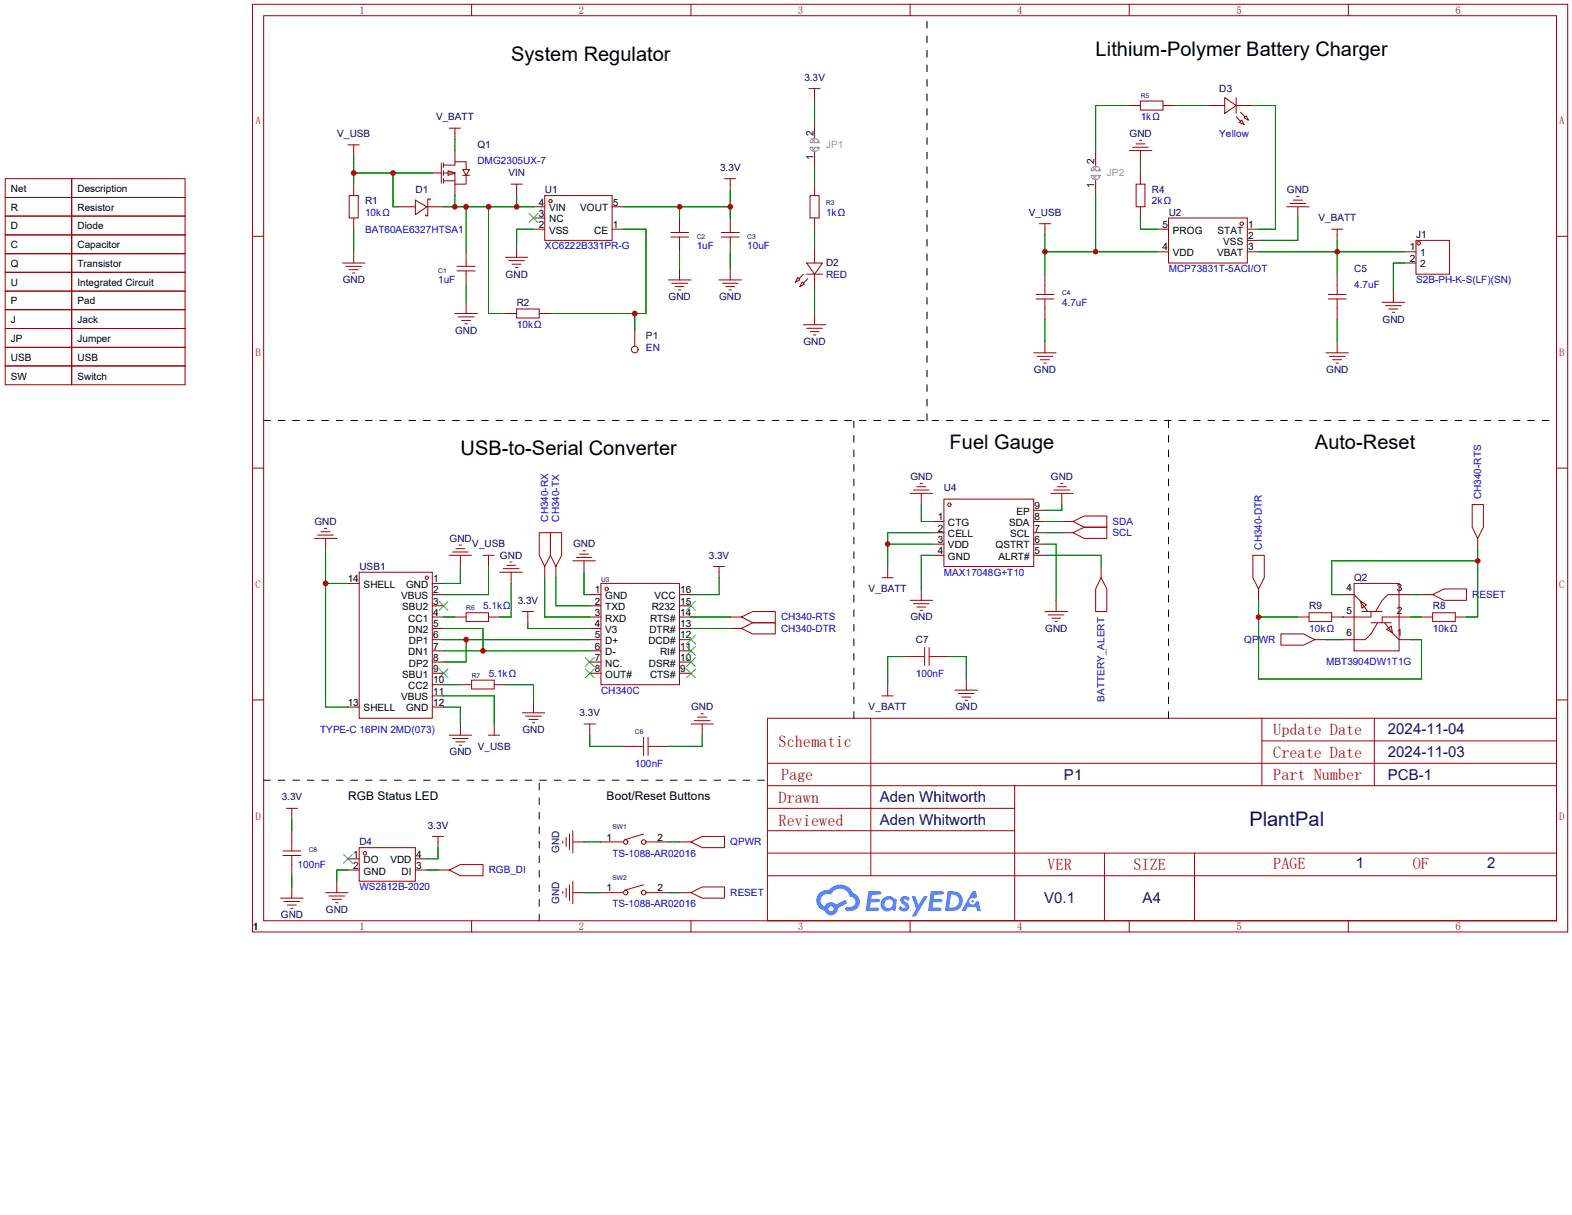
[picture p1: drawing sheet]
<svg xmlns="http://www.w3.org/2000/svg" width="279mm" height="216mm" viewBox="0 0 279 216" stroke-linecap="round" stroke-linejoin="round" font-family="sans-serif">
<g fill="none" stroke="#a10000" stroke-width=".18">
<path d="M44.9 .8h233.7v164.8h-233.7zM46.9 2.8h229.7v160.8h-229.7zM83.8 .8v2M122.8 .8v2M161.8 .8v2M200.7 .8v2M239.6 .8v2M44.9 42h2M276.6 42h2M44.9 83.2h2M276.6 83.2h2M44.9 124.4h2"/>
<path d="M136.4 127.6h140.2v36h-140.2zM136.4 139.6h140.2M136.4 135.6h140.2M154.8 127.6v28M180.3 139.6v24M224.3 127.6v12M224.3 131.7h52.3M244.3 127.6v12M276.6 124.4h2M136.4 143.6h43.9M136.4 155.6h140.2M136.4 151.6h140.2"/>
<path d="M136.4 147.6h43.9M196.3 151.6v12M212.3 151.6v12M83.8 163.6v2M122.8 163.6v2M161.8 163.6v2M200.7 163.6v2M239.6 163.6v2"/>
</g>
<g fill="#5487ff">
<path d="M160.1 159.6a1.05 1.05 0 0 1 1.6 0l-.3 .5a.38 .38 0 0 0-.3-.3 .38 .38 0 0 0-.4 .2v.1a1.33 1.33 0 0 1 .9 1.2 1.13 1.13 0 0 1-2 .2l.5-.5a.52 .52 0 0 0 .8 .2v-.2a1.33 1.33 0 0 1-.9-1.3z"/>
<path d="M162.1 159.3h.6l.5 1.5 1-1.5h.7l-2.2 3.6h-.6l.7-1.4z"/>
<path d="M154.3 158.4h1.8a.36 .36 0 0 1 .4 0 .36 .36 0 0 1 .1 .4l-.3 .2h-1.3l-.1 .7h1.2a.3 .3 0 0 1 .3 .3 .3 .3 0 0 1-.3 .3h-1.3l-.2 1h.7a.85 .85 0 0 1 .9 .1 .3 .3 0 0 1 0 .3 .3 .3 0 0 1-.3 .2h-2.1z"/>
<path d="M165.4 158.4h1.8a.36 .36 0 0 1 .4 0 .36 .36 0 0 1 .1 .4l-.3 .2h-1.3l-.2 .7h1.4a.29 .29 0 0 1 .2 .3 .29 .29 0 0 1-.1 .3h-1.5l-.2 .9h1.1a.38 .38 0 0 1 .4 .1 .38 .38 0 0 1 .1 .4l-.3 .2h-2.1z"/>
<path d="M172.8 158.4h.6l.3 1-.5 .3a.59 .59 0 0 0-.9 .2 .59 .59 0 0 0 .4 .8 .59 .59 0 0 0 .7-.5l.5-.2 .4 1.9h-.6l-.2-.8h-1.5l-.4 .8h-.7z"/>
<path d="M172.7 160h.3v.3h-.3z"/>
<path d="M168.4 158.4l-.5 3.5h1.2a1.78 1.78 0 0 0 2-1.8 1.78 1.78 0 0 0-2.1-1.7zM169 159a1.18 1.18 0 0 1 1.5 1.2 1.18 1.18 0 0 1-1.5 1h-.3z"/>
<path d="M156.9 159.7a1.25 1.25 0 0 0-.1 1.8 1.25 1.25 0 0 0 1.7 .1l.4 .3 .3-.1 .2-1.9-.1-.1-.4-.1a1.29 1.29 0 0 0-2 0zM157.4 160.1a.75 .75 0 0 1 1.2 0 .75 .75 0 0 1-.2 1.1 .74 .74 0 0 1-1.1-.1 .74 .74 0 0 1 .1-1z"/>
<path d="M145.7 158.7a1.87 1.87 0 0 0 .9 3.1 1.22 1.22 0 0 0 1.3 .8 1.22 1.22 0 0 0 1-1.2l1.7-.9-.4-.6-1.6 .8a1.27 1.27 0 0 0-2 .4 1.19 1.19 0 0 1-.6-1.7 1.19 1.19 0 0 1 1.7-.4 1.76 1.76 0 0 1 1.8-1.1 1.76 1.76 0 0 1 1.6 1.4 .91 .91 0 0 1 1 .9 .91 .91 0 0 1-.9 1h-.5a.37 .37 0 0 0-.5 .3 .37 .37 0 0 0 .3 .4 1.71 1.71 0 0 0 2-.7 1.71 1.71 0 0 0-.2-2.1l-.7-.4a2.53 2.53 0 0 0-4.3-.5l-.2-.1a2.06 2.06 0 0 0-1.4 .6zM147.2 161.5a.5 .5 0 0 1 1 0 .5 .5 0 0 1-1 0z"/>
</g>
<g fill="none" stroke="#a10000" stroke-width=".18">
<path d="M143.8 15.7h2M144.8 15.7v1.1M202.7 17.9h4v1.7h-4zM216.7 18.8h1M217.7 17.4l2 1.4-2 1.4zM219.7 18.8h1M219.7 17.4v2.8M220.5 19.9l.8 .8M.9 31.7h32v36.7h-32zM.9 35.1h32M.9 38.4h32M12.7 31.7v36.7"/>
<path d="M61.8 25.7h2M62.1 34.8h1.6v3.9h-1.6zM62.9 25.7v1.1M73.8 35.6l2.1 1.1-2.1 1.4zM76.5 35.6v-.3h-.5v3.1h-.4v-.3M78.4 29v3.6M78.8 30.7h2.1v2h1.9v-1.5M78.8 29.3h2.1v-.6h1.9v1.4M78.8 32.1h2.1M78.8 29v.8M78.8 30.4v.8M78.8 31.7v.9"/>
<path d="M79.6 30.4l1.3 .3-1.3 .5zM79.8 22.8h2M80.9 22.8v.9M82.3 30.1h1.1l-.6 1.1zM82.3 31.2h1.1M90.8 32.7h2M91.8 32.7v1M96.8 34.8h12v7.9h-12zM128.8 31.7h2M129.8 31.7v1M144 34.8h1.6v3.9h-1.6zM184.7 39.8h2"/>
<path d="M185.7 39.8v.9M200.7 26.8h4M201.3 26.2h2.8M201.9 32.7h1.6v4h-1.6zM201.9 25.6h1.6M202.5 24.9h.4M207.7 38.7h14v8h-14zM219.7 20.7l.8 .8M220.7 21.3l.4 .8-.8-.3zM221.1 21l.4-.4 .4 .7zM228.7 36.7h4M229.3 36.2h2.8"/>
<path d="M229.9 35.6h1.6M230.5 34.9h.4M.9 41.7h32M.9 45.1h32M.9 48.4h32M.9 51.7h32M.9 55h32M.9 58.4h32M60.9 46.7h4M61.5 47.3h2.8M62.1 47.9h1.6M62.7 48.5h.4"/>
<path d="M80.9 55.7h3.9M81.2 47.3h3.3M81.2 48.1h3.3M81.4 56.3h2.8M82 56.9h1.7M82.6 57.5h.5M82.8 46.7v.6M82.8 48.1v.6M89.8 45.7h4M90.4 46.3h2.8M91 46.9h1.6M91.6 47.5h.4"/>
<path d="M91.8 54.9h4v1.6h-4zM118.8 49.7h4M119.2 41.3h3.2M119.2 42.1h3.2M119.4 50.3h2.8M120 50.9h1.6M120.6 51.5h.4M120.8 40.7v.6M120.8 42.1v.6M127.8 49.7h4M128.2 41.3h3.2M128.2 42.1h3.2"/>
<path d="M128.4 50.3h2.8M129 50.9h1.6M129.6 51.5h.4M129.8 40.7v.6M129.8 42.1v.6M141.8 49.3l.4 .4-.8 .4zM142.6 50.1l.4 .4-.8 .4zM142.8 48.7l-.8 .8M142.8 57.7h4M143.4 46.7h2.8l-1.4 2zM143.4 48.7h2.8M143.4 58.3h2.8"/>
<path d="M143.6 49.5l-.8 .8M144 58.9h1.6M144.6 59.5h.4M144.8 45.7v1M144.8 48.7v1M184.1 53.1h3.2M184.1 52.3h3.2M185.7 50.7v1.6M185.7 53.1v1.6M236.1 53.1h3.2M236.1 52.3h3.2M236.7 40.7h2"/>
<path d="M237.7 40.7v1M237.7 50.7v1.6M237.7 53.1v1.6M245.7 53.7h3.9M246.3 54.3h2.7M246.8 54.9h1.7M247.5 55.5h.4M251.7 42.7h5.9v6h-5.9zM.9 61.7h32M.9 65h32M183.7 62.7h4M184.3 63.3h2.8"/>
<path d="M184.9 63.9h1.6M185.5 64.5h.4M235.7 62.7h3.9M236.3 63.3h2.8M236.9 63.9h1.6M237.5 64.5h.4M55.9 95.7h4M56.5 95.1h2.8M57.1 94.5h1.6M57.7 93.9h.4M79.8 98.7h4M80.4 98.1h2.8"/>
<path d="M81 97.5h1.6M81.6 96.9h.4M85.9 98.7h1.9M86.8 98.7v1M90.6 99.9h.4M95.8 94.7h2v4l-1 2-1-2zM97.8 94.7h2v4l-1 2-1-2zM101.8 99.7h4M102.4 99.1h2.8M103 98.5h1.6M103.6 97.9h.4M161.8 87.7h3.9"/>
<path d="M162.3 87.1h2.8M162.9 86.5h1.6M163.5 85.9h.5M167.8 88.7h15.9v12h-15.9zM186.7 87.7h4M187.3 87.1h2.8M187.9 86.5h1.6M188.5 85.9h.4M190.7 94.7l2-1h4v2h-4zM190.7 92.7l2-1h4v2h-4zM222.7 98.7h2v4l-1 1.9-1-1.9zM261.7 89.7h2v4l-1.1 2-.9-2z"/>
<path d="M63.8 101.7h13v25.9h-13zM82.8 108.9h4v1.5h-4zM88.8 101.7h4M89.5 101h2.7M90 100.5h1.6M92.8 108.7h2M93.8 108.7v.9M106.8 103.7h14v18h-14zM126.8 100.7h2M127.8 100.7v1M131.8 109.6l2-.9h4v2h-4zM131.8 111.7l2-1h4v1.9h-4z"/>
<path d="M156.8 102.7h1.9M157.8 101.7v1M161.8 106.7h3.9M162.3 107.3h2.8M162.8 116.7h1.5M162.9 107.9h1.6M163.5 108.5h.5M164.3 115.1v3.1M165.1 115.1v3.1M165.1 116.7h1.7M185.7 108.7h4M186.3 109.3h2.8"/>
<path d="M186.9 109.9h1.6M187.5 110.4h.4M195.7 102.7l1 1.9v4.1h-2v-4.1zM227.7 112.6h4l2 1.1-2 .9h-4zM232.7 108.9h4v1.5h-4zM240.7 103.7h8v12h-8zM240.7 105.7l1 1 1.4 2M241.9 106.8l1 .7-.8 .6zM242.1 108.7h3.6M243.7 108.7v.9h-3M243.7 110.7h3.6M244.9 110.7l-1.2 1.9-1 1.1h-2"/>
<path d="M246.1 110.7l1.5 1.9 1.1 1.1M246.5 111.8l.8-.5 .2 1.1zM248.7 105.7h-2l-1 1-1.2 2M248.7 109.6h-3v1.1M254.6 108.9h4.1v1.5h-4.1zM254.6 105.7l2.1-1.1h3.9v2.1h-3.9zM79.8 130.6h4M80.4 131.2h2.8M81 131.8h1.6M81.6 132.4h.4M83.8 120.9h4v1.5h-4zM86.8 130.6h2"/>
<path d="M87.8 129.6v1M92.8 126.7h4M93.4 127.3h2.8M94 127.8h1.6M94.6 128.4h.4M103.8 128.7h2M104.8 128.7v.9M112.8 132.6h1.6M114.4 131v3.2M115.2 132.6h1.6M115.2 131v3.2M122.8 128.7h4"/>
<path d="M123.4 128.1h2.8M124 127.4h1.6M124.6 126.8h.4M156.8 123.7h1.9M157.8 122.6v1.1M169.8 122.6h3.9M170.3 123.2h2.8M170.9 123.9h1.7M171.5 124.5h.5M49.9 159.6h4M50.3 151.2h3.2M50.3 152h3.2"/>
<path d="M50.9 143.6h2M51.9 143.6v1M51.9 149.6v1.6M51.9 152v1.6M57.9 158.6h3.9M58.5 159.2h2.8M59.1 159.8h1.6M63.8 150.6h10v6h-10zM76.8 148.6h2M77.9 148.6v1M79.8 154.6l2-1h4.1v2h-4.1zM100 149.4v.4"/>
<path d="M100 158.4v.4M100.6 148.8v1.6M100.6 157.8v1.6M101.2 148.2v2.8M101.2 157.2v2.8M101.8 147.6v4M101.8 156.6v4M108.8 158.6h2M108.8 149.6h2M114.4 148.2l-3.4 1M114.4 157.2l-3.4 1M114.8 158.6h2"/>
<path d="M114.8 149.6h2M122.8 149.6l2-1h4v2h-4zM122.8 158.6l2-1h4v2h-4zM50.5 160.2h2.8M51.1 160.8h1.6M51.7 161.4h.4M59.6 160.4h.5"/>
<circle cx="97.8" cy="35.7" r=".3"/>
<circle cx="220.7" cy="39.8" r=".3"/>
<circle cx="252.2" cy="43.2" r=".31"/>
<circle cx="168.7" cy="89.7" r=".3"/>
<circle cx="75.9" cy="102.7" r=".3"/>
<circle cx="107.8" cy="104.7" r=".3"/>
<circle cx="64.8" cy="151.6" r=".3"/>
<circle cx="111.2" cy="158.6" r=".39"/>
<circle cx="111.2" cy="149.6" r=".39"/>
<circle cx="114.4" cy="149.6" r=".41"/>
<circle cx="114.4" cy="158.6" r=".41"/>
</g>
<g fill="none" stroke="#870000" stroke-width=".18">
<path d="M144.8 16.8v1M200.7 18.8h2M206.7 18.8h2M214.7 18.8h2M220.7 18.8h2M62.9 26.8v.9M62.9 32.7v2.1M62.9 38.7v2M70.9 36.7h2.9M75.9 36.7h2.9M76.8 30.7h1.6M80.9 23.7v1.1"/>
<path d="M80.9 26.8v1.9M80.9 32.7v2.1M91.8 33.7v1.1M94.8 36.7h2M94.8 38.7h2M108.8 36.7h2M120.8 38.7v2M129.8 32.7v1M129.8 38.7v2M144.8 21.8v2.8M144.8 27v2.8M144.8 32.7v2.1"/>
<path d="M144.8 38.7v2M194.7 26.8v2.7M194.7 32v2.8M202.7 26.8v1.9M202.7 30.7v2M202.7 36.7v2M230.7 36.7v2M62.9 44.7v2M82.8 44.7v2M82.8 48.7v2M82.8 53.7v2M89.8 55.7h2"/>
<path d="M91.8 43.7v2M94.8 40.7h2M95.8 55.7h2M108.8 40.7h2M112.8 58.7v2.8M120.8 42.7v2M120.8 47.7v2M129.8 42.7v2M129.8 47.7v2M144.8 43.7v2M144.8 49.7v2M144.8 55.7v2"/>
<path d="M185.7 40.7v1M185.7 48.7v2M185.7 54.7v2M205.7 40.7h2M205.7 44.7h2M221.7 40.7h2M221.7 44.7h2M221.7 42.7h2M237.7 41.7v1M237.7 48.7v2M237.7 54.7v2M247.6 51.7v2"/>
<path d="M249.6 44.7h2.1M249.6 46.7h2.1M185.7 60.7v2M237.7 60.7v2M57.9 95.7v2M81.8 98.7v2M86.8 99.7v1M103.8 99.7v2M163.7 87.7v2M165.7 92.7h2.1M165.7 94.7h2.1M165.7 96.7h2.1"/>
<path d="M165.7 98.7h2.1M183.7 92.7h2M183.7 94.7h2M183.7 96.7h2M183.7 98.7h2M183.7 90.7h2M188.7 92.7h2M188.7 94.7h2M188.7 87.7v2M262.6 95.7v2M61.8 103.7h2M76.8 109.6h2"/>
<path d="M76.8 105.7h2M76.8 107.7h2M76.8 111.7h2M76.8 113.7h2M76.8 115.7h2M76.8 117.6h2M76.8 119.6h2M76.8 103.7h2M80.9 109.6h1.9M86.8 109.6h2M90.8 101.7v2M93.8 109.6v1.1"/>
<path d="M96.8 100.7v2M98.8 100.7v2M104.8 109.6h2M104.8 105.7h2M104.8 107.7h2M104.8 111.7h2M104.8 113.7h2M104.8 115.7h2M104.8 117.6h2M104.8 119.6h2M120.8 109.6h2M120.8 105.7h2"/>
<path d="M120.8 107.7h2M120.8 111.7h2M120.8 113.7h2M120.8 115.7h2M120.8 117.6h2M120.8 119.6h2M127.8 101.7v1M129.8 109.6h2M129.8 111.7h2M157.8 100.7v1M160.7 116.7h2.1M163.7 104.6v2.1"/>
<path d="M166.8 116.7h1.9M187.7 106.7v2M195.7 100.7v2M223.7 104.6v2.1M230.7 109.6h2M233.7 113.7h2M236.7 109.6h4M238.7 105.7h2M238.7 113.7h2M248.7 109.6h2M248.7 105.7h2M248.7 113.7h2"/>
<path d="M252.6 109.6h2M252.6 105.7h2M258.7 109.6h1.9M61.8 125.6h2M76.8 121.7h2M76.8 123.7h2M76.8 125.6h2M81.8 121.7h2M81.8 128.7v1.9M87.8 121.7h2M87.8 128.7v.9M94.8 124.6v2.1"/>
<path d="M104.8 129.6v1M110.8 132.6h2M116.8 132.6h2M124.8 128.7v1.9M157.8 121.7v.9M171.7 120.6v2M51.9 144.6v1M51.9 147.6v2M51.9 153.6v2M51.9 157.6v2M59.9 156.6v2M61.8 152.6h2"/>
<path d="M61.8 154.6h2M73.8 152.6h2.1M73.8 154.6h2.1M77.9 154.6h1.9M77.9 149.6v1M101.8 149.6h2M101.8 158.6h2M106.8 149.6h2M106.8 158.6h2M116.8 149.6h2M116.8 158.6h2M120.8 149.6h2"/>
<path d="M120.8 158.6h2"/>
<circle cx="112.8" cy="62.1" r=".6"/>
</g>
<g fill="none" stroke="#008700" stroke-width=".18">
<path d="M144.8 17.8v4M200.7 18.8h-6v8M208.7 18.8h6M222.7 18.8h4v21.9h-3M62.9 27.7v5M62.9 30.7h13.9M69.8 30.7v6h1.1M78.8 36.7h16M80.9 24.8v2M80.9 34.8v1.9M82.8 36.7v8M86.8 36.7v19h3"/>
<path d="M91.8 34.8v1.9M110.8 36.7h19M120.8 36.7v2M129.8 33.7v5M144.8 29.8v2.9M194.7 34.8v9.9M202.7 38.7v2h3M202.7 28.7v2M230.7 38.7v4h-7M62.9 40.7v4M82.8 50.7v3M94.8 40.7h-3v3"/>
<path d="M110.8 40.7h4v15h-17M112.8 55.7v3M120.8 44.7v3M129.8 44.7v3M144.8 40.7v3M144.8 51.7v4M185.7 41.7v7M185.7 56.7v4M185.7 44.7h20M223.7 44.7h25.9M237.7 42.7v6M237.7 56.7v4"/>
<path d="M249.6 46.7h-2v5M57.9 97.7v27.9h3.9M157.8 96.7h7.9M163.7 89.7v3h2M165.7 94.7h-7.9v6M165.7 98.7h-2v5.9M185.7 96.7h2v10M185.7 94.7h3M185.7 92.7h3M185.7 98.7h10v2M188.7 89.7v1h-3M262.6 99.7h-25.9v6h2"/>
<path d="M262.6 97.7v11.9h-2M57.9 103.7h3.9M78.8 109.6h2.1M78.8 113.7h26M78.8 115.7h26M78.8 111.7h7.1v4M81.8 100.7v3h-3M82.8 113.7v3.9h-4M86.8 100.7v5h-8M90.8 103.7v5.9h-2M93.8 110.7v1h11M96.8 102.7v6.9h8"/>
<path d="M98.8 102.7v5h6M103.8 101.7v4h1M122.8 109.6h7M122.8 111.7h7M127.8 102.7v3h-5M160.7 116.7h-2.9v5M168.7 116.7h3v3.9M223.7 109.6h7M223.7 106.7v13.9h28.9v-6.9h-1.9M235.7 113.7h3M238.7 109.6h.1M250.7 105.7h1.9"/>
<path d="M250.7 109.6h1.9M78.8 125.6h3v3.1M78.8 123.7h9v5M78.8 121.7h3M89.8 121.7h5v2.9M104.8 130.6v2h6M124.8 130.6v2h-6M51.9 145.6v2M51.9 155.6v2M61.8 154.6h-1.9v2M75.9 154.6h2M77.9 150.6v2h-2"/>
<path d="M103.8 149.6h3M103.8 158.6h3M118.8 149.6h2M118.8 158.6h2"/>
</g>
<g fill="none" stroke="#3c3" stroke-width=".18">
<path d="M94 37.9l1.6 1.6M95.6 37.9l-1.6 1.6M78.1 106.8l1.5 1.7M78.1 118.9l1.5 1.5M79.6 106.8l-1.5 1.7M79.6 118.9l-1.5 1.5M104 116.8l1.6 1.6M104 118.9l1.6 1.5M105.6 116.8l-1.6 1.6M105.6 118.9l-1.6 1.5M122 118.9l1.6 1.5M122 116.8l1.6 1.6"/>
<path d="M122 114.9l1.6 1.6M122 112.9l1.6 1.6M122 106.8l1.6 1.7M123.6 118.9l-1.6 1.5M123.6 116.8l-1.6 1.6M123.6 114.9l-1.6 1.6M123.6 112.9l-1.6 1.6M123.6 106.8l-1.6 1.7M61 151.8l1.7 1.6M62.7 151.8l-1.7 1.6"/>
</g>
<path d="M46.9 74.7h229.7M164.8 74.7v-71.9M46.9 138.6h89.9M151.8 127.6v-52.9M207.7 127.6v-52.9M95.8 163.6v-25" fill="none" stroke="#000" stroke-width=".18" stroke-dasharray="1.2 1.4"/>
<g fill="none" stroke="#999" stroke-width=".18">
<path d="M144 26.2h1.6a.81 .81 0 0 1-.8 .7 .81 .81 0 0 1-.8-.7zM144.2 24.8a.81 .81 0 0 1 .9-.2 .81 .81 0 0 1 .5 .8h-1.6zM144.2 26.2l.7 .7M144.3 24.7l.7 .7M144.9 24.6l-.7 .8M145 26.2l-.7 .6M145.2 26.2l.3 .3M145.5 25l-.3 .4M193.9 31.2h1.6a.81 .81 0 0 1-.8 .7 .81 .81 0 0 1-.8-.7zM194.1 29.8a.81 .81 0 0 1 .9-.2 .81 .81 0 0 1 .5 .8h-1.6zM194.1 31.2l.8 .7M194.3 29.7l.6 .7"/>
<path d="M194.9 31.2l-.6 .6M194.9 29.6l-.8 .8M195.1 31.2l.4 .3M195.5 30l-.4 .4"/>
</g>
<g fill="#c00">
<circle cx="62.9" cy="30.7" r=".51"/>
<circle cx="69.9" cy="30.7" r=".5"/>
<circle cx="80.8" cy="36.7" r=".5"/>
<circle cx="82.8" cy="36.7" r=".51"/>
<circle cx="86.8" cy="36.7" r=".5"/>
<circle cx="91.8" cy="36.7" r=".5"/>
<circle cx="120.8" cy="36.7" r=".5"/>
<circle cx="129.8" cy="36.7" r=".51"/>
<circle cx="112.8" cy="55.7" r=".51"/>
<circle cx="185.7" cy="44.7" r=".49"/>
<circle cx="194.7" cy="44.7" r=".49"/>
<circle cx="237.7" cy="44.7" r=".49"/>
<circle cx="82.8" cy="113.7" r=".51"/>
<circle cx="85.8" cy="115.7" r=".49"/>
<circle cx="57.9" cy="103.7" r=".51"/>
<circle cx="157.8" cy="96.7" r=".49"/>
<circle cx="223.7" cy="109.7" r=".5"/>
<circle cx="262.6" cy="99.7" r=".49"/>
</g>
<g font-size="3.6">
<text x="90.8" y="10.9">System Regulator</text>
<text x="194.7" y="9.9">Lithium-Polymer Battery Charger</text>
<text x="81.9" y="80.9">USB-to-Serial Converter</text>
<text x="168.8" y="79.8">Fuel Gauge</text>
<text x="233.7" y="79.8">Auto-Reset</text>
</g>
<text font-size="3.6" fill="#000080" x="222.1" y="146.8">PlantPal</text>
<g font-size="2.9" fill="#a00000">
<text x="226.3" y="130.7">Update Date</text>
<text x="138.4" y="132.7">Schematic</text>
<text x="226.3" y="134.7">Create Date</text>
<text x="138.4" y="142.7">Drawn</text>
<text x="138.8" y="138.7">Page</text>
<text x="226.3" y="138.7">Part Number</text>
<text x="138.4" y="146.7">Reviewed</text>
<text x="186.2" y="154.7">VER</text>
<text x="201.5" y="154.7">SIZE</text>
<text x="226.3" y="154.5">PAGE</text>
<text x="251.1" y="154.5">OF</text>
</g>
<g font-size="2.7" fill="#000080">
<text x="246.7" y="130.5">2024-11-04</text>
<text x="246.7" y="134.5">2024-11-03</text>
<text x="156.4" y="142.5">Aden Whitworth</text>
<text x="189.1" y="138.5">P1</text>
<text x="246.7" y="138.5">PCB-1</text>
<text x="156.4" y="146.5">Aden Whitworth</text>
<text x="241" y="154.3">1</text>
<text x="264.3" y="154.3">2</text>
<text x="185.6" y="160.5">V0.1</text>
<text x="203.1" y="160.5">A4</text>
</g>
<g font-size="2.1">
<text x="61.9" y="142.2">RGB Status LED</text>
<text x="107.8" y="142.2">Boot/Reset Buttons</text>
</g>
<g font-size="1.9" fill="#a00000">
<text x="63.9" y="2.5">1</text>
<text x="102.9" y="2.5">2</text>
<text x="141.8" y="2.5">3</text>
<text x="180.8" y="2.5">4</text>
<text x="219.8" y="2.5">5</text>
<text x="258.7" y="2.5">6</text>
<text x="45.4" y="22.1">A</text>
<text x="277.1" y="22.1">A</text>
<text x="45.4" y="63.3">B</text>
<text x="277.1" y="63.3">B</text>
<text x="45.4" y="104.5">C</text>
<text x="277.1" y="104.5">C</text>
<text x="45.4" y="145.7">D</text>
<text x="277.1" y="145.7">D</text>
<text x="63.9" y="165.3">1</text>
<text x="102.9" y="165.3">2</text>
<text x="141.8" y="165.3">3</text>
<text x="180.8" y="165.3">4</text>
<text x="219.8" y="165.3">5</text>
<text x="258.7" y="165.3">6</text>
</g>
<g font-size="1.8" fill="#000080">
<text x="143" y="14.4">3.3V</text>
<text x="216.7" y="16.3">D3</text>
<text x="77.5" y="21.3">V_BATT</text>
<text x="59.9" y="24.3">V_USB</text>
<text x="84.9" y="26.3">Q1</text>
<text x="200.7" y="24.3">GND</text>
<text x="73.9" y="34.3">D1</text>
<text x="90.4" y="31.3">VIN</text>
<text x="96.9" y="34.3">U1</text>
<text x="128" y="30.4">3.3V</text>
<text x="204.7" y="34.3">R4</text>
<text x="228.7" y="34.3">GND</text>
<text x="64.9" y="36.3">R1</text>
<text x="182.8" y="38.4">V_USB</text>
<text x="207.7" y="38.4">U2</text>
<text x="234.3" y="39.3">V_BATT</text>
<text x="146.8" y="47.3">D2</text>
<text x="251.7" y="42.3">J1</text>
<text x="60.9" y="50.3">GND</text>
<text x="89.9" y="49.3">GND</text>
<text x="118.8" y="53.3">GND</text>
<text x="127.8" y="53.3">GND</text>
<text x="240.7" y="48.3">C5</text>
<text x="80.9" y="59.3">GND</text>
<text x="91.9" y="54.3">R2</text>
<text x="245.7" y="57.3">GND</text>
<text x="114.8" y="60.3">P1</text>
<text x="142.8" y="61.3">GND</text>
<text x="183.8" y="66.3">GND</text>
<text x="235.7" y="66.3">GND</text>
<text x="161.8" y="85.3">GND</text>
<text x="167.8" y="87.3">U4</text>
<text x="186.8" y="85.3">GND</text>
<text x="55.9" y="93.3">GND</text>
<text x="63.9" y="101.3">USB1</text>
<text x="79.9" y="96.3">GND</text>
<text x="83.9" y="97.3">V_USB</text>
<text x="88.9" y="99.3">GND</text>
<text x="101.9" y="97.3">GND</text>
<text x="126" y="99.3">3.3V</text>
<text x="92" y="107.3">3.3V</text>
<text x="154.4" y="105.2">V_BATT</text>
<text x="240.7" y="103.3">Q2</text>
<text x="161.8" y="110.2">GND</text>
<text x="185.8" y="112.3">GND</text>
<text x="232.7" y="108.2">R9</text>
<text x="254.7" y="108.2">R8</text>
<text x="162.8" y="114.3">C7</text>
<text x="92.9" y="130.2">GND</text>
<text x="103" y="127.3">3.3V</text>
<text x="122.9" y="126.2">GND</text>
<text x="154.4" y="126.2">V_BATT</text>
<text x="169.8" y="126.2">GND</text>
<text x="79.9" y="134.2">GND</text>
<text x="84.9" y="133.2">V_USB</text>
<text x="50.1" y="142.2">3.3V</text>
<text x="76" y="147.2">3.3V</text>
<text x="63.9" y="150.2">D4</text>
<text x="99.4" y="151.6" transform="rotate(-90 99.4 151.6)">GND</text>
<text x="99.4" y="160.6" transform="rotate(-90 99.4 160.6)">GND</text>
<text x="44.9" y="165.2">1</text>
<text x="49.9" y="163.2">GND</text>
<text x="57.9" y="162.2">GND</text>
</g>
<g font-size="1.8" fill="#00f">
<text x="202.7" y="21.3">1kΩ</text>
<text x="84.9" y="29.1">DMG2305UX-7</text>
<text x="216.7" y="24.3">Yellow</text>
<text x="64.9" y="41.3">BAT60AE6327HTSA1</text>
<text x="64.9" y="38.4">10kΩ</text>
<text x="146.8" y="38.4">1kΩ</text>
<text x="204.7" y="36.3">2kΩ</text>
<text x="96.9" y="44.3">XC6222B331PR-G</text>
<text x="123.8" y="44.3">1uF</text>
<text x="132.8" y="44.3">10uF</text>
<text x="77.9" y="50.3">1uF</text>
<text x="146.8" y="49.3">RED</text>
<text x="207.7" y="48.3">MCP73831T-5ACI/OT</text>
<text x="240.7" y="51.1">4.7uF</text>
<text x="251.7" y="50.3">S2B-PH-K-S(LF)(SN)</text>
<text x="91.9" y="58.3">10kΩ</text>
<text x="188.8" y="54.3">4.7uF</text>
<text x="114.8" y="62.3">EN</text>
<text x="263.2" y="88.7" transform="rotate(-90 263.2 88.7)">CH340-RTS</text>
<text x="97.4" y="92.7" transform="rotate(-90 97.4 92.7)">CH340-RX</text>
<text x="99.4" y="92.7" transform="rotate(-90 99.4 92.7)">CH340-TX</text>
<text x="197.7" y="95.3">SCL</text>
<text x="197.7" y="93.3">SDA</text>
<text x="224.3" y="97.7" transform="rotate(-90 224.3 97.7)">CH340-DTR</text>
<text x="167.8" y="102.3">MAX17048G+T10</text>
<text x="261.7" y="106.3">RESET</text>
<text x="85.9" y="108.2">5.1kΩ</text>
<text x="138.8" y="110.2">CH340-RTS</text>
<text x="138.8" y="112.3">CH340-DTR</text>
<text x="232.7" y="112.3">10kΩ</text>
<text x="254.7" y="112.3">10kΩ</text>
<text x="221.2" y="114.3">QPWR</text>
<text x="235.7" y="118.2">MBT3904DW1T1G</text>
<text x="86.9" y="120.2">5.1kΩ</text>
<text x="106.9" y="123.2">CH340C</text>
<text x="162.8" y="120.2">100nF</text>
<text x="196.3" y="124.7" transform="rotate(-90 196.3 124.7)">BATTERY_ALERT</text>
<text x="56.9" y="130.2">TYPE-C 16PIN 2MD(073)</text>
<text x="112.8" y="136.2">100nF</text>
<text x="52.9" y="154.2">100nF</text>
<text x="86.9" y="155.2">RGB_DI</text>
<text x="108.8" y="152.2">TS-1088-AR02016</text>
<text x="129.8" y="150.2">QPWR</text>
<text x="63.9" y="158.2">WS2812B-2020</text>
<text x="108.8" y="161.2">TS-1088-AR02016</text>
<text x="129.8" y="159.2">RESET</text>
</g>
<g font-size="1.8">
<text x="144.6" y="28.4" transform="rotate(-90 144.6 28.4)">1</text>
<text x="144.6" y="24.2" transform="rotate(-90 144.6 24.2)">2</text>
<text x="194.5" y="29.2" transform="rotate(-90 194.5 29.2)">2</text>
<text x="1.9" y="34.1">Net</text>
<text x="13.8" y="34.1">Description</text>
<text x="194.5" y="33.4" transform="rotate(-90 194.5 33.4)">1</text>
<text x="1.9" y="37.5">R</text>
<text x="1.9" y="40.8">D</text>
<text x="13.8" y="37.5">Resistor</text>
<text x="13.8" y="40.8">Diode</text>
<text x="95.8" y="40.5">2</text>
<text x="95.8" y="38.5">3</text>
<text x="95.8" y="36.5">4</text>
<text x="97.6" y="41.5">VSS</text>
<text x="97.6" y="39.5">NC</text>
<text x="97.6" y="37.5">VIN</text>
<text x="103.1" y="37.5">VOUT</text>
<text x="105.6" y="41.5">CE</text>
<text x="108.9" y="40.5">1</text>
<text x="108.9" y="36.5">5</text>
<text x="206.6" y="40.5">5</text>
<text x="208.5" y="41.5">PROG</text>
<text x="216.4" y="41.5">STAT</text>
<text x="221.8" y="40.5">1</text>
<text x="1.9" y="44.1">C</text>
<text x="1.9" y="47.5">Q</text>
<text x="13.8" y="44.1">Capacitor</text>
<text x="13.8" y="47.5">Transistor</text>
<text x="206.6" y="44.5">4</text>
<text x="208.5" y="45.5">VDD</text>
<text x="216.3" y="45.5">VBAT</text>
<text x="217.4" y="43.5">VSS</text>
<text x="221.8" y="44.5">3</text>
<text x="221.8" y="42.5">2</text>
<text x="250.6" y="44.5">1</text>
<text x="250.6" y="46.5">2</text>
<text x="252.4" y="45.5">1</text>
<text x="252.4" y="47.5">2</text>
<text x="1.9" y="50.8">U</text>
<text x="13.8" y="50.8">Integrated Circuit</text>
<text x="1.9" y="54.1">P</text>
<text x="1.9" y="57.4">J</text>
<text x="13.8" y="54.1">Pad</text>
<text x="13.8" y="57.4">Jack</text>
<text x="1.9" y="60.7">JP</text>
<text x="1.9" y="64.1">USB</text>
<text x="13.8" y="60.7">Jumper</text>
<text x="13.8" y="64.1">USB</text>
<text x="1.9" y="67.4">SW</text>
<text x="13.8" y="67.4">Switch</text>
<text x="166.7" y="92.5">1</text>
<text x="166.7" y="94.4">2</text>
<text x="168.5" y="93.5">CTG</text>
<text x="168.5" y="95.5">CELL</text>
<text x="179.4" y="93.5">SDA</text>
<text x="179.5" y="95.5">SCL</text>
<text x="180.6" y="91.4">EP</text>
<text x="183.9" y="94.4">7</text>
<text x="183.9" y="92.5">8</text>
<text x="183.9" y="90.5">9</text>
<text x="166.7" y="96.4">3</text>
<text x="166.7" y="98.5">4</text>
<text x="168.5" y="97.5">VDD</text>
<text x="168.5" y="99.4">GND</text>
<text x="177" y="97.5">QSTRT</text>
<text x="177.5" y="99.4">ALRT#</text>
<text x="183.9" y="98.5">5</text>
<text x="183.9" y="96.4">6</text>
<text x="61.8" y="103.5">14</text>
<text x="64.6" y="104.4">SHELL</text>
<text x="71.3" y="106.4">VBUS</text>
<text x="72.2" y="104.4">GND</text>
<text x="77" y="103.5">1</text>
<text x="77" y="105.5">2</text>
<text x="77" y="107.4">3</text>
<text x="105.8" y="105.5">1</text>
<text x="105.8" y="107.4">2</text>
<text x="107.6" y="106.4">GND</text>
<text x="116.3" y="106.4">VCC</text>
<text x="120.9" y="107.4">15</text>
<text x="120.9" y="105.5">16</text>
<text x="239.3" y="105.1">4</text>
<text x="248.3" y="105.1">3</text>
<text x="71.5" y="108.5">SBU2</text>
<text x="72.6" y="110.4">CC1</text>
<text x="72.6" y="112.4">DN2</text>
<text x="77" y="109.4">4</text>
<text x="77" y="111.4">5</text>
<text x="77" y="113.5">6</text>
<text x="105.8" y="109.4">3</text>
<text x="105.8" y="111.4">4</text>
<text x="105.8" y="113.5">5</text>
<text x="107.6" y="108.5">TXD</text>
<text x="107.6" y="110.4">RXD</text>
<text x="107.6" y="112.4">V3</text>
<text x="115.4" y="112.4">DTR#</text>
<text x="115.5" y="110.4">RTS#</text>
<text x="115.8" y="108.5">R232</text>
<text x="120.9" y="113.5">12</text>
<text x="120.9" y="111.4">13</text>
<text x="120.9" y="109.4">14</text>
<text x="239.3" y="109.1">5</text>
<text x="239.3" y="113.1">6</text>
<text x="248.3" y="113.1">1</text>
<text x="248.3" y="109.1">2</text>
<text x="72.6" y="116.4">DN1</text>
<text x="72.6" y="114.4">DP1</text>
<text x="72.6" y="118.5">DP2</text>
<text x="77" y="115.4">7</text>
<text x="77" y="117.4">8</text>
<text x="77" y="119.4">9</text>
<text x="105.8" y="115.4">6</text>
<text x="105.8" y="117.4">7</text>
<text x="105.8" y="119.4">8</text>
<text x="107.6" y="114.4">D+</text>
<text x="107.6" y="116.4">D-</text>
<text x="107.6" y="118.5">NC.</text>
<text x="115.2" y="114.4">DCD#</text>
<text x="115.3" y="118.5">DSR#</text>
<text x="117.3" y="116.4">RI#</text>
<text x="120.9" y="119.4">9</text>
<text x="120.9" y="117.4">10</text>
<text x="120.9" y="115.4">11</text>
<text x="61.8" y="125.4">13</text>
<text x="71.3" y="124.4">VBUS</text>
<text x="71.5" y="120.4">SBU1</text>
<text x="72.6" y="122.4">CC2</text>
<text x="77" y="121.4">10</text>
<text x="77" y="123.4">11</text>
<text x="77" y="125.4">12</text>
<text x="107.6" y="120.4">OUT#</text>
<text x="115.5" y="120.4">CTS#</text>
<text x="64.6" y="126.4">SHELL</text>
<text x="72.2" y="126.4">GND</text>
<text x="107.8" y="149.4">1</text>
<text x="116.8" y="149.4">2</text>
<text x="62.8" y="152.4">1</text>
<text x="62.8" y="154.4">2</text>
<text x="64.6" y="153.4">DO</text>
<text x="64.6" y="155.4">GND</text>
<text x="69.4" y="153.4">VDD</text>
<text x="71.3" y="155.4">DI</text>
<text x="74" y="154.4">3</text>
<text x="74" y="152.4">4</text>
<text x="107.8" y="158.4">1</text>
<text x="116.8" y="158.4">2</text>
</g>
<g font-size="1.8" fill="#999">
<text x="146.8" y="26.3">JP1</text>
<text x="196.7" y="31.3">JP2</text>
</g>
<g font-size="1.2" fill="#000080">
<text x="202.7" y="17.5">R5</text>
<text x="146.8" y="36.5">R3</text>
<text x="123.8" y="42.5">C2</text>
<text x="132.8" y="42.5">C3</text>
<text x="77.9" y="48.5">C1</text>
<text x="188.8" y="52.5">C4</text>
<text x="106.9" y="103.4">U3</text>
<text x="82.8" y="108.4">R6</text>
<text x="83.9" y="120.4">R7</text>
<text x="112.8" y="130.4">C6</text>
<text x="108.8" y="147.4">SW1</text>
<text x="54.9" y="151.3">C8</text>
<text x="108.8" y="156.3">SW2</text>
</g>
</svg>
